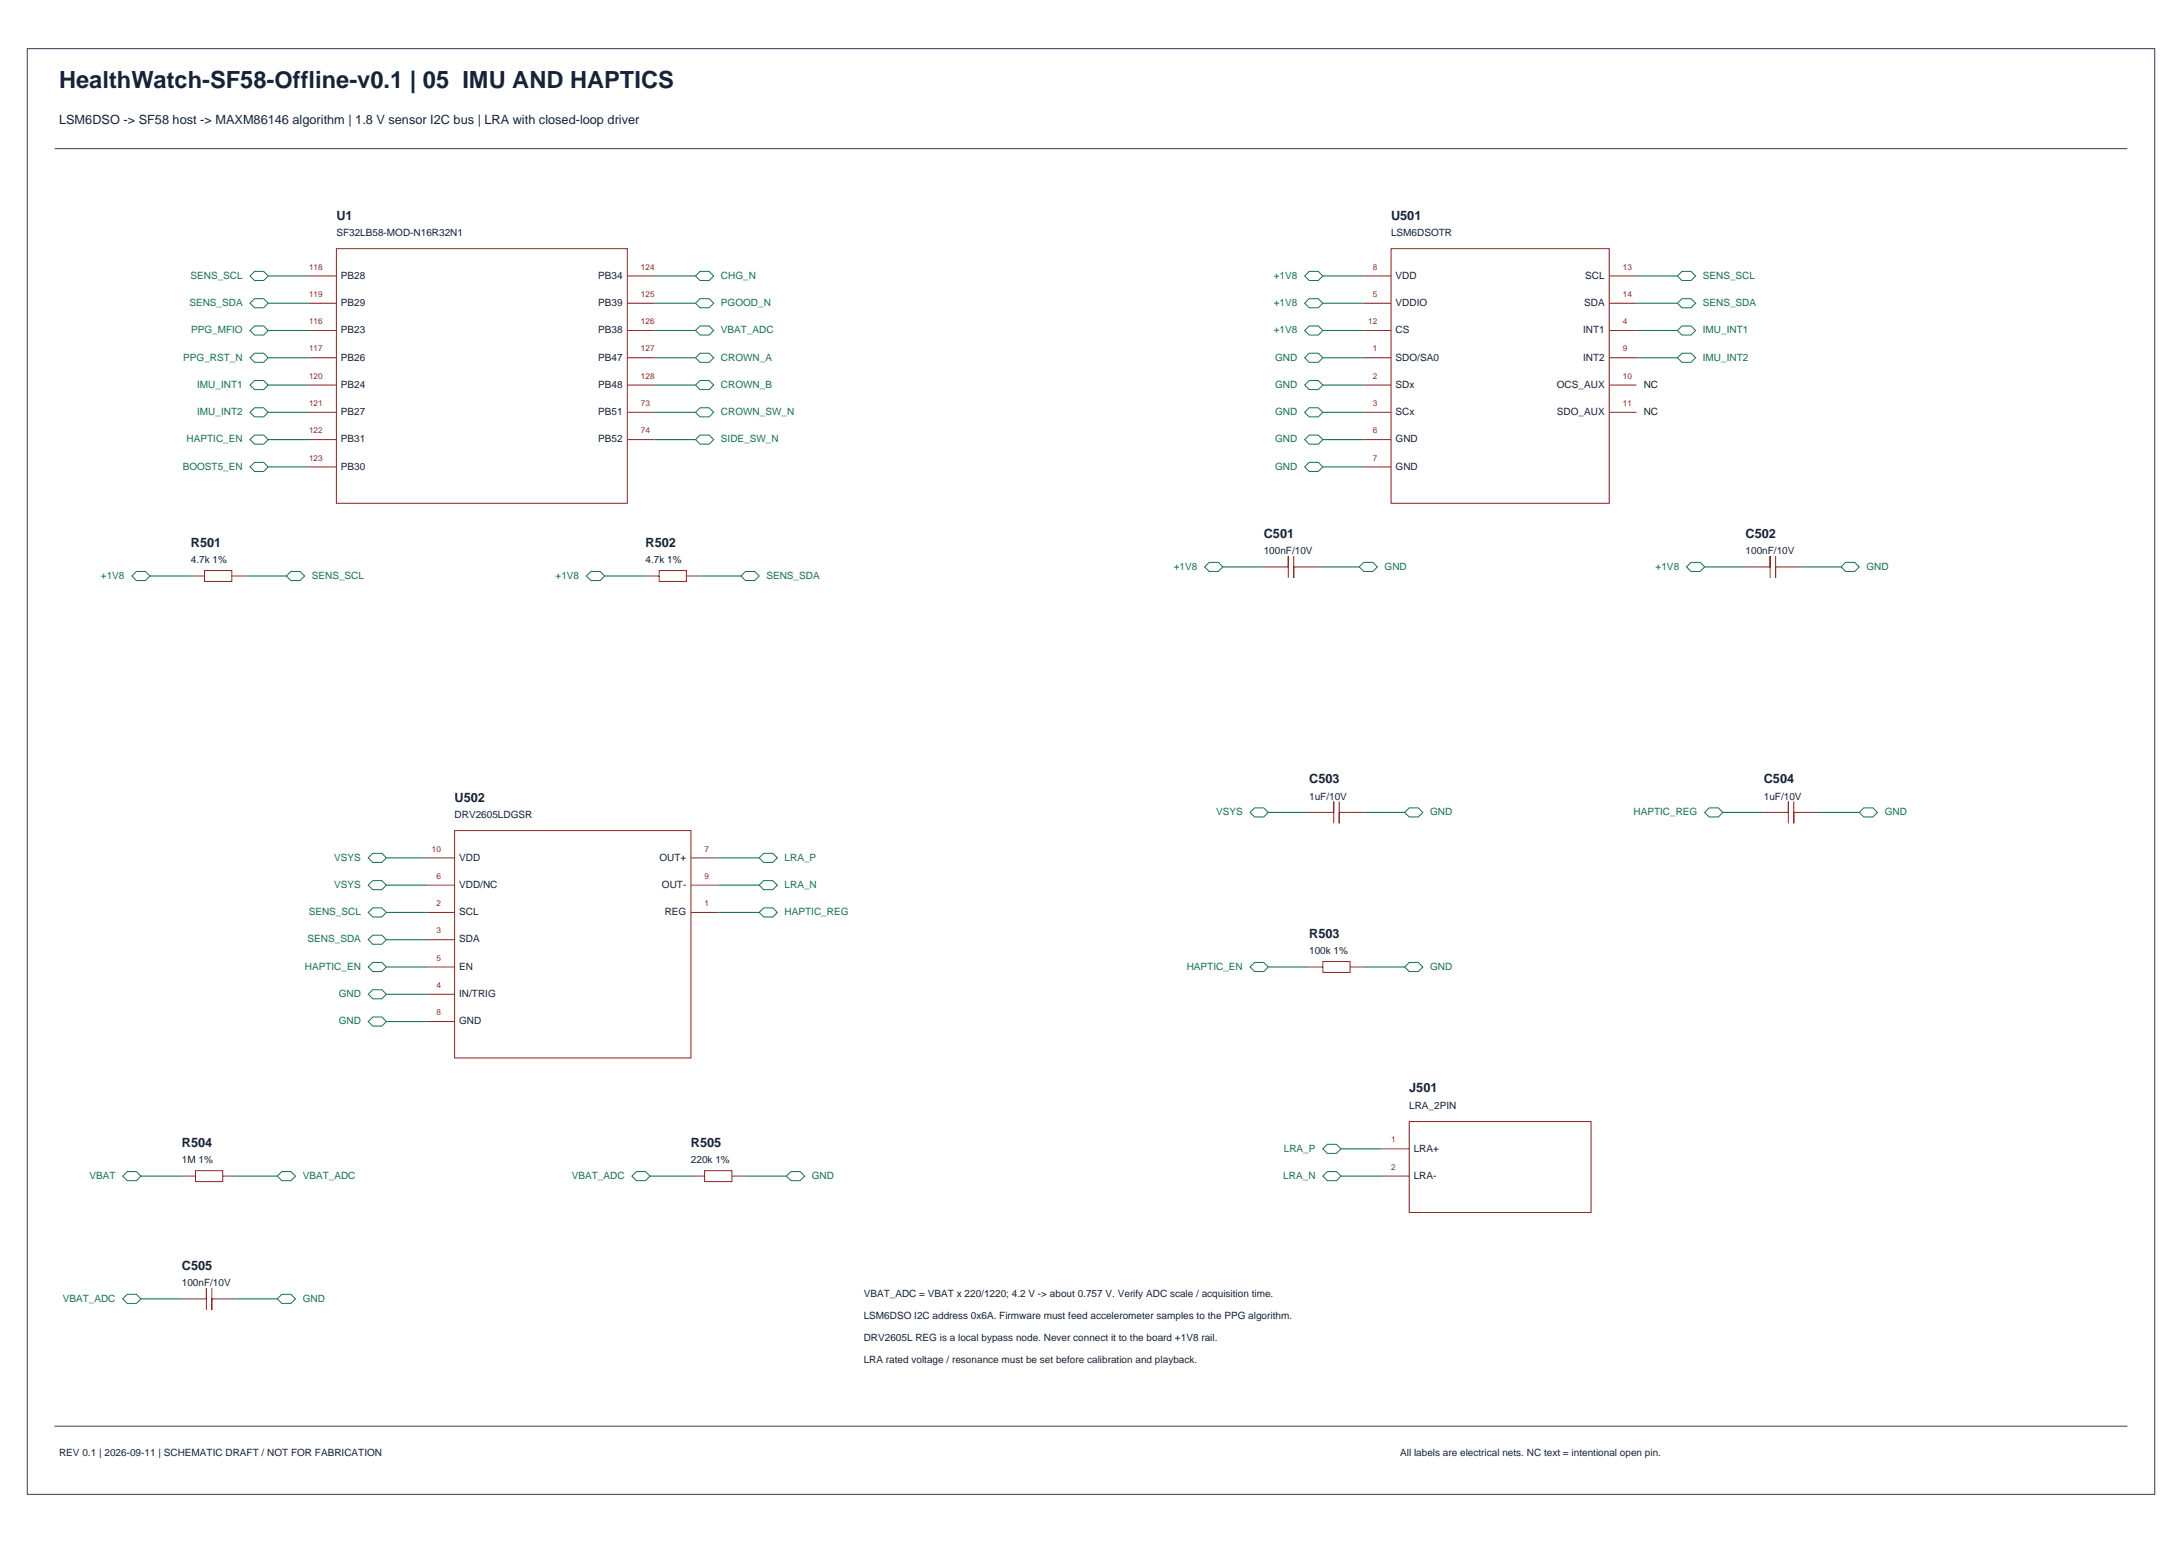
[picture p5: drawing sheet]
<svg xmlns="http://www.w3.org/2000/svg" width="594mm" height="420mm" viewBox="0 0 594 420" stroke-linecap="round" stroke-linejoin="round" font-family="sans-serif">
<path d="M7.4 13.2h579.2v393.6h-579.2zM14.9 40.5h564.3M14.9 388.2h564.3" fill="none" stroke="#334155" stroke-width=".27"/>
<g fill="none" stroke="#8a2525" stroke-width=".27">
<path d="M84.2 75.1h7.4M91.6 67.7h79.2v69.3h-79.2zM170.8 75.1h7.4M371.3 75.1h7.4M378.7 67.7h59.4v69.3h-59.4zM438.1 75.1h7.4M84.2 82.5h7.4M84.2 90h7.4M84.2 97.4h7.4M170.8 82.5h7.4M170.8 90h7.4M170.8 97.4h7.4"/>
<path d="M371.3 82.5h7.4M371.3 90h7.4M371.3 97.4h7.4M438.1 82.5h7.4M438.1 90h7.4M438.1 97.4h7.4M84.2 104.8h7.4M84.2 112.2h7.4M84.2 119.7h7.4M170.8 104.8h7.4M170.8 112.2h7.4M170.8 119.7h7.4"/>
<path d="M371.3 104.8h7.4M371.3 112.2h7.4M371.3 119.7h7.4M438.1 104.8h7.4M438.1 112.2h7.4M84.2 127.1h7.4M371.3 127.1h7.4M52 156.8h3.7v-1.5h7.4v3h-7.4v-1.5M63.1 156.8h3.7M175.7 156.8h3.7v-1.5h7.5v3h-7.5v-1.5M186.9 156.8h3.7M344 154.3h6.7v-3v6"/>
<path d="M352.2 151.3v6v-3h6.7M475.2 154.3h6.7v-3v6M483.4 151.3v6v-3h6.7M364.6 218.2v5.9v-3h6.7M488.3 218.2v5.9v-3h6.7M116.3 233.5h7.5M123.8 226.1h64.3v61.9h-64.3zM188.1 233.5h7.4M356.4 221.1h6.7v-2.9v5.9M480.2 221.1h6.6v-2.9v5.9M116.3 240.9h7.5M116.3 248.4h7.5"/>
<path d="M116.3 255.8h7.5M188.1 240.9h7.4M188.1 248.4h7.4M116.3 263.2h7.5M116.3 270.6h7.5M116.3 278.1h7.5M356.4 263.2h3.7v-1.5h7.4v3h-7.4v-1.5M367.5 263.2h3.8M376.2 312.7h7.4M383.6 305.3h49.5v24.7h-49.5zM49.5 320.1h3.7v-1.4h7.4v2.9h-7.4v-1.5M60.6 320.1h3.8"/>
<path d="M188.1 320.1h3.7v-1.4h7.4v2.9h-7.4v-1.5M199.2 320.1h3.8M376.2 320.1h7.4M49.5 353.5h6.7v-2.9v5.9M57.7 350.6v5.9v-3h6.7"/>
</g>
<g fill="none" stroke="#15724c" stroke-width=".3">
<path d="M73 75.1h11.2M178.2 75.1h11.1M360.1 75.1h11.2M445.5 75.1h11.1M73 82.5h11.2M73 90h11.2M73 97.4h11.2M178.2 82.5h11.1M178.2 90h11.1M178.2 97.4h11.1M360.1 82.5h11.2M360.1 90h11.2"/>
<path d="M360.1 97.4h11.2M445.5 82.5h11.1M445.5 90h11.1M445.5 97.4h11.1M73 104.8h11.2M73 112.2h11.2M73 119.7h11.2M178.2 104.8h11.1M178.2 112.2h11.1M178.2 119.7h11.1M360.1 104.8h11.2M360.1 112.2h11.2"/>
<path d="M360.1 119.7h11.2M73 127.1h11.2M360.1 127.1h11.2M40.8 156.8h11.2M66.8 156.8h11.2M164.6 156.8h11.1M190.6 156.8h11.1M332.9 154.3h11.1M358.9 154.3h11.1M464.1 154.3h11.1M490.1 154.3h11.1M105.2 233.5h11.1"/>
<path d="M195.5 233.5h11.2M345.3 221.1h11.1M371.3 221.1h11.1M469 221.1h11.2M495 221.1h11.1M105.2 240.9h11.1M105.2 248.4h11.1M105.2 255.8h11.1M195.5 240.9h11.2M195.5 248.4h11.2M105.2 263.2h11.1M105.2 270.6h11.1"/>
<path d="M105.2 278.1h11.1M345.3 263.2h11.1M371.3 263.2h11.1M365.1 312.7h11.1M38.4 320.1h11.1M64.4 320.1h11.1M177 320.1h11.1M203 320.1h11.1M365.1 320.1h11.1M38.4 353.5h11.1M64.4 353.5h11.1"/>
</g>
<g fill="none" stroke="#15724c" stroke-width=".27">
<path d="M68.1 75.1l1.2-1.2h2.5l1.2 1.2-1.2 1.2h-2.5zM189.3 75.1l1.3-1.2h2.5l1.2 1.2-1.2 1.2h-2.5zM355.2 75.1l1.2-1.2h2.5l1.2 1.2-1.2 1.2h-2.5zM456.6 75.1l1.3-1.2h2.5l1.2 1.2-1.2 1.2h-2.5zM68.1 97.4l1.2-1.3h2.5l1.2 1.3-1.2 1.2h-2.5zM69.3 81.3h2.5l1.2 1.2-1.2 1.3h-2.5l-1.2-1.3zM69.3 88.7h2.5l1.2 1.3-1.2 1.2h-2.5l-1.2-1.2zM189.3 82.5l1.3-1.2h2.5l1.2 1.2-1.2 1.3h-2.5zM189.3 90l1.3-1.3h2.5l1.2 1.3-1.2 1.2h-2.5zM189.3 97.4l1.3-1.3h2.5l1.2 1.3-1.2 1.2h-2.5zM355.2 97.4l1.2-1.3h2.5l1.2 1.3-1.2 1.2h-2.5zM356.4 81.3h2.5l1.2 1.2-1.2 1.3h-2.5l-1.2-1.3z"/>
<path d="M356.4 88.7h2.5l1.2 1.3-1.2 1.2h-2.5l-1.2-1.2zM456.6 82.5l1.3-1.2h2.5l1.2 1.2-1.2 1.3h-2.5zM456.6 90l1.3-1.3h2.5l1.2 1.3-1.2 1.2h-2.5zM456.6 97.4l1.3-1.3h2.5l1.2 1.3-1.2 1.2h-2.5zM68.1 119.7l1.2-1.3h2.5l1.2 1.3-1.2 1.2h-2.5zM69.3 103.6h2.5l1.2 1.2-1.2 1.2h-2.5l-1.2-1.2zM69.3 111h2.5l1.2 1.2-1.2 1.3h-2.5l-1.2-1.3zM189.3 104.8l1.3-1.2h2.5l1.2 1.2-1.2 1.2h-2.5zM189.3 112.2l1.3-1.2h2.5l1.2 1.2-1.2 1.3h-2.5zM189.3 119.7l1.3-1.3h2.5l1.2 1.3-1.2 1.2h-2.5zM355.2 119.7l1.2-1.3h2.5l1.2 1.3-1.2 1.2h-2.5zM356.4 103.6h2.5l1.2 1.2-1.2 1.2h-2.5l-1.2-1.2z"/>
<path d="M356.4 111h2.5l1.2 1.2-1.2 1.3h-2.5l-1.2-1.3zM69.3 125.8h2.5l1.2 1.3-1.2 1.2h-2.5l-1.2-1.2zM356.4 125.8h2.5l1.2 1.3-1.2 1.2h-2.5l-1.2-1.2zM37.1 155.5h2.5l1.2 1.3-1.2 1.2h-2.5l-1.2-1.2zM78 156.8l1.2-1.3h2.5l1.2 1.3-1.2 1.2h-2.5zM159.6 156.8l1.3-1.3h2.5l1.2 1.3-1.2 1.2h-2.5zM203 155.5h2.4l1.3 1.3-1.3 1.2h-2.4l-1.3-1.2zM329.2 153.1h2.5l1.2 1.2-1.2 1.2h-2.5l-1.3-1.2zM370 154.3l1.3-1.2h2.4l1.3 1.2-1.3 1.2h-2.4zM459.1 154.3l1.3-1.2h2.4l1.3 1.2-1.3 1.2h-2.4zM501.2 154.3l1.2-1.2h2.5l1.2 1.2-1.2 1.2h-2.5zM100.2 233.5l1.3-1.2h2.5l1.2 1.2-1.2 1.2h-2.5z"/>
<path d="M206.7 233.5l1.2-1.2h2.5l1.2 1.2-1.2 1.2h-2.5zM340.3 221.1l1.3-1.2h2.4l1.3 1.2-1.3 1.3h-2.4zM382.4 221.1l1.2-1.2h2.5l1.2 1.2-1.2 1.3h-2.5zM464.1 221.1l1.2-1.2h2.5l1.2 1.2-1.2 1.3h-2.5zM506.1 221.1l1.3-1.2h2.5l1.2 1.2-1.2 1.3h-2.5zM100.2 240.9l1.3-1.2h2.5l1.2 1.2-1.2 1.3h-2.5zM100.2 248.4l1.3-1.3h2.5l1.2 1.3-1.2 1.2h-2.5zM100.2 255.8l1.3-1.3h2.5l1.2 1.3-1.2 1.2h-2.5zM206.7 240.9l1.2-1.2h2.5l1.2 1.2-1.2 1.3h-2.5zM206.7 248.4l1.2-1.3h2.5l1.2 1.3-1.2 1.2h-2.5zM100.2 263.2l1.3-1.2h2.5l1.2 1.2-1.2 1.2h-2.5zM100.2 278.1l1.3-1.3h2.5l1.2 1.3-1.2 1.2h-2.5z"/>
<path d="M101.5 269.4h2.5l1.2 1.2-1.2 1.3h-2.5l-1.3-1.3zM340.3 263.2l1.3-1.2h2.4l1.3 1.2-1.3 1.2h-2.4zM382.4 263.2l1.2-1.2h2.5l1.2 1.2-1.2 1.2h-2.5zM173.3 318.9h2.4l1.3 1.2-1.3 1.3h-2.4l-1.3-1.3zM360.1 312.7l1.3-1.2h2.4l1.3 1.2-1.3 1.2h-2.4zM33.4 320.1l1.3-1.2h2.4l1.3 1.2-1.3 1.3h-2.4zM75.5 320.1l1.2-1.2h2.5l1.2 1.2-1.2 1.3h-2.5zM214.1 320.1l1.2-1.2h2.5l1.2 1.2-1.2 1.3h-2.5zM360.1 320.1l1.3-1.2h2.4l1.3 1.2-1.3 1.3h-2.4zM33.4 353.5l1.3-1.2h2.4l1.3 1.2-1.3 1.3h-2.4zM75.5 353.5l1.2-1.2h2.5l1.2 1.2-1.2 1.3h-2.5z"/>
</g>
<text font-size="6.4" fill="#172337" x="16.1" y="23.9">HealthWatch-SF58-Offline-v0.1 | 05 IMU AND HAPTICS</text>
<g font-size="3.5" fill="#172337">
<text x="16.1" y="33.8">LSM6DSO -&gt; SF58 host -&gt; MAXM86146 algorithm | 1.8 V sensor I2C bus | LRA with closed-loop driver</text>
<text x="91.6" y="59.8">U1</text>
<text x="378.7" y="59.8">U501</text>
<text x="52" y="148.9">R501</text>
<text x="175.7" y="148.9">R502</text>
<text x="344" y="146.4">C501</text>
<text x="475.2" y="146.4">C502</text>
<text x="356.4" y="213.2">C503</text>
<text x="480.2" y="213.2">C504</text>
<text x="123.8" y="218.2">U502</text>
<text x="356.4" y="255.3">R503</text>
<text x="383.6" y="297.4">J501</text>
<text x="49.5" y="312.2">R504</text>
<text x="188.1" y="312.2">R505</text>
<text x="49.5" y="345.6">C505</text>
</g>
<g font-size="2.7" fill="#172337">
<text x="91.6" y="64.2">SF32LB58-MOD-N16R32N1</text>
<text x="378.7" y="64.2">LSM6DSOTR</text>
<text x="92.8" y="75.9">PB28</text>
<text x="162.9" y="75.9">PB34</text>
<text x="379.9" y="75.9">VDD</text>
<text x="431.5" y="75.9">SCL</text>
<text x="92.8" y="83.3">PB29</text>
<text x="162.9" y="83.3">PB39</text>
<text x="379.9" y="83.3">VDDIO</text>
<text x="431.2" y="83.3">SDA</text>
<text x="92.8" y="90.7">PB23</text>
<text x="162.9" y="90.7">PB38</text>
<text x="379.9" y="90.7">CS</text>
<text x="430.9" y="90.7">INT1</text>
<text x="92.8" y="98.1">PB26</text>
<text x="162.9" y="98.1">PB47</text>
<text x="379.9" y="98.1">SDO/SA0</text>
<text x="430.9" y="98.1">INT2</text>
<text x="92.8" y="105.6">PB24</text>
<text x="162.9" y="105.6">PB48</text>
<text x="379.9" y="105.6">SDx</text>
<text x="423.8" y="105.6">OCS_AUX</text>
<text x="447.5" y="105.6">NC</text>
<text x="92.8" y="113">PB27</text>
<text x="162.9" y="113">PB51</text>
<text x="379.9" y="113">SCx</text>
<text x="423.8" y="113">SDO_AUX</text>
<text x="447.5" y="113">NC</text>
<text x="92.8" y="120.4">PB31</text>
<text x="162.9" y="120.4">PB52</text>
<text x="379.9" y="120.4">GND</text>
<text x="92.8" y="127.8">PB30</text>
<text x="379.9" y="127.8">GND</text>
<text x="52" y="153.3">4.7k 1%</text>
<text x="175.7" y="153.3">4.7k 1%</text>
<text x="344" y="150.8">100nF/10V</text>
<text x="475.2" y="150.8">100nF/10V</text>
<text x="356.4" y="217.7">1uF/10V</text>
<text x="480.2" y="217.7">1uF/10V</text>
<text x="123.8" y="222.6">DRV2605LDGSR</text>
<text x="125" y="234.3">VDD</text>
<text x="179.5" y="234.3">OUT+</text>
<text x="125" y="241.7">VDD/NC</text>
<text x="180.2" y="241.7">OUT-</text>
<text x="125" y="249.1">SCL</text>
<text x="181" y="249.1">REG</text>
<text x="125" y="256.5">SDA</text>
<text x="125" y="264">EN</text>
<text x="356.4" y="259.7">100k 1%</text>
<text x="125" y="271.4">IN/TRIG</text>
<text x="125" y="278.8">GND</text>
<text x="383.6" y="301.8">LRA_2PIN</text>
<text x="49.5" y="316.7">1M 1%</text>
<text x="188.1" y="316.7">220k 1%</text>
<text x="384.9" y="313.5">LRA+</text>
<text x="384.9" y="320.9">LRA-</text>
<text x="49.5" y="350.1">100nF/10V</text>
<text x="235.1" y="353.1">VBAT_ADC = VBAT x 220/1220; 4.2 V -&gt; about 0.757 V. Verify ADC scale / acquisition time.</text>
<text x="235.1" y="359">LSM6DSO I2C address 0x6A. Firmware must feed accelerometer samples to the PPG algorithm.</text>
<text x="235.1" y="364.9">DRV2605L REG is a local bypass node. Never connect it to the board +1V8 rail.</text>
<text x="235.1" y="370.9">LRA rated voltage / resonance must be set before calibration and playback.</text>
<text x="16.1" y="396.4">REV 0.1 | 2026-09-11 | SCHEMATIC DRAFT / NOT FOR FABRICATION</text>
<text x="381.2" y="396.4">All labels are electrical nets. NC text = intentional open pin.</text>
</g>
<g font-size="2.7" fill="#15724c">
<text x="51.9" y="75.9">SENS_SCL</text>
<text x="196.3" y="75.9">CHG_N</text>
<text x="346.7" y="75.9">+1V8</text>
<text x="463.6" y="75.9">SENS_SCL</text>
<text x="51.6" y="83.3">SENS_SDA</text>
<text x="196.3" y="83.3">PGOOD_N</text>
<text x="346.7" y="83.3">+1V8</text>
<text x="463.6" y="83.3">SENS_SDA</text>
<text x="52" y="90.7">PPG_MFIO</text>
<text x="196.3" y="90.7">VBAT_ADC</text>
<text x="346.7" y="90.7">+1V8</text>
<text x="463.6" y="90.7">IMU_INT1</text>
<text x="49.9" y="98.1">PPG_RST_N</text>
<text x="196.3" y="98.1">CROWN_A</text>
<text x="347.1" y="98.1">GND</text>
<text x="463.6" y="98.1">IMU_INT2</text>
<text x="53.7" y="105.6">IMU_INT1</text>
<text x="196.3" y="105.6">CROWN_B</text>
<text x="347.1" y="105.6">GND</text>
<text x="53.7" y="113">IMU_INT2</text>
<text x="196.3" y="113">CROWN_SW_N</text>
<text x="347.1" y="113">GND</text>
<text x="50.8" y="120.4">HAPTIC_EN</text>
<text x="196.3" y="120.4">SIDE_SW_N</text>
<text x="347.1" y="120.4">GND</text>
<text x="49.7" y="127.8">BOOST5_EN</text>
<text x="347.1" y="127.8">GND</text>
<text x="319.5" y="155.1">+1V8</text>
<text x="376.9" y="155.1">GND</text>
<text x="450.7" y="155.1">+1V8</text>
<text x="508.1" y="155.1">GND</text>
<text x="27.5" y="157.5">+1V8</text>
<text x="84.9" y="157.5">SENS_SCL</text>
<text x="151.2" y="157.5">+1V8</text>
<text x="208.6" y="157.5">SENS_SDA</text>
<text x="331.1" y="221.9">VSYS</text>
<text x="389.3" y="221.9">GND</text>
<text x="444.7" y="221.9">HAPTIC_REG</text>
<text x="513.1" y="221.9">GND</text>
<text x="91" y="234.3">VSYS</text>
<text x="213.6" y="234.3">LRA_P</text>
<text x="91" y="241.7">VSYS</text>
<text x="213.6" y="241.7">LRA_N</text>
<text x="84" y="249.1">SENS_SCL</text>
<text x="213.6" y="249.1">HAPTIC_REG</text>
<text x="83.7" y="256.5">SENS_SDA</text>
<text x="83" y="264">HAPTIC_EN</text>
<text x="323.1" y="264">HAPTIC_EN</text>
<text x="389.3" y="264">GND</text>
<text x="92.2" y="271.4">GND</text>
<text x="92.2" y="278.8">GND</text>
<text x="349.5" y="313.5">LRA_P</text>
<text x="24.3" y="320.9">VBAT</text>
<text x="82.4" y="320.9">VBAT_ADC</text>
<text x="155.7" y="320.9">VBAT_ADC</text>
<text x="221" y="320.9">GND</text>
<text x="349.4" y="320.9">LRA_N</text>
<text x="17.1" y="354.3">VBAT_ADC</text>
<text x="82.4" y="354.3">GND</text>
</g>
<g font-size="2.2" fill="#8a2525">
<text x="84.1" y="73.4">118</text>
<text x="174.5" y="73.4">124</text>
<text x="373.7" y="73.4">8</text>
<text x="441.8" y="73.4">13</text>
<text x="84.1" y="80.8">119</text>
<text x="174.5" y="80.8">125</text>
<text x="373.7" y="80.8">5</text>
<text x="441.8" y="80.8">14</text>
<text x="84.1" y="88.2">116</text>
<text x="174.5" y="88.2">126</text>
<text x="372.5" y="88.2">12</text>
<text x="441.8" y="88.2">4</text>
<text x="84.1" y="95.7">117</text>
<text x="174.5" y="95.7">127</text>
<text x="373.7" y="95.7">1</text>
<text x="441.8" y="95.7">9</text>
<text x="84.1" y="103.1">120</text>
<text x="174.5" y="103.1">128</text>
<text x="373.7" y="103.1">2</text>
<text x="441.8" y="103.1">10</text>
<text x="84.1" y="110.5">121</text>
<text x="174.5" y="110.5">73</text>
<text x="373.7" y="110.5">3</text>
<text x="441.8" y="110.5">11</text>
<text x="84.1" y="117.9">122</text>
<text x="174.5" y="117.9">74</text>
<text x="373.7" y="117.9">6</text>
<text x="84.1" y="125.4">123</text>
<text x="373.7" y="125.4">7</text>
<text x="117.6" y="231.8">10</text>
<text x="191.8" y="231.8">7</text>
<text x="118.8" y="239.2">6</text>
<text x="191.8" y="239.2">9</text>
<text x="118.8" y="246.6">2</text>
<text x="191.8" y="246.6">1</text>
<text x="118.8" y="254.1">3</text>
<text x="118.8" y="261.5">5</text>
<text x="118.8" y="268.9">4</text>
<text x="118.8" y="276.3">8</text>
<text x="378.7" y="311">1</text>
<text x="378.7" y="318.4">2</text>
</g>
</svg>
